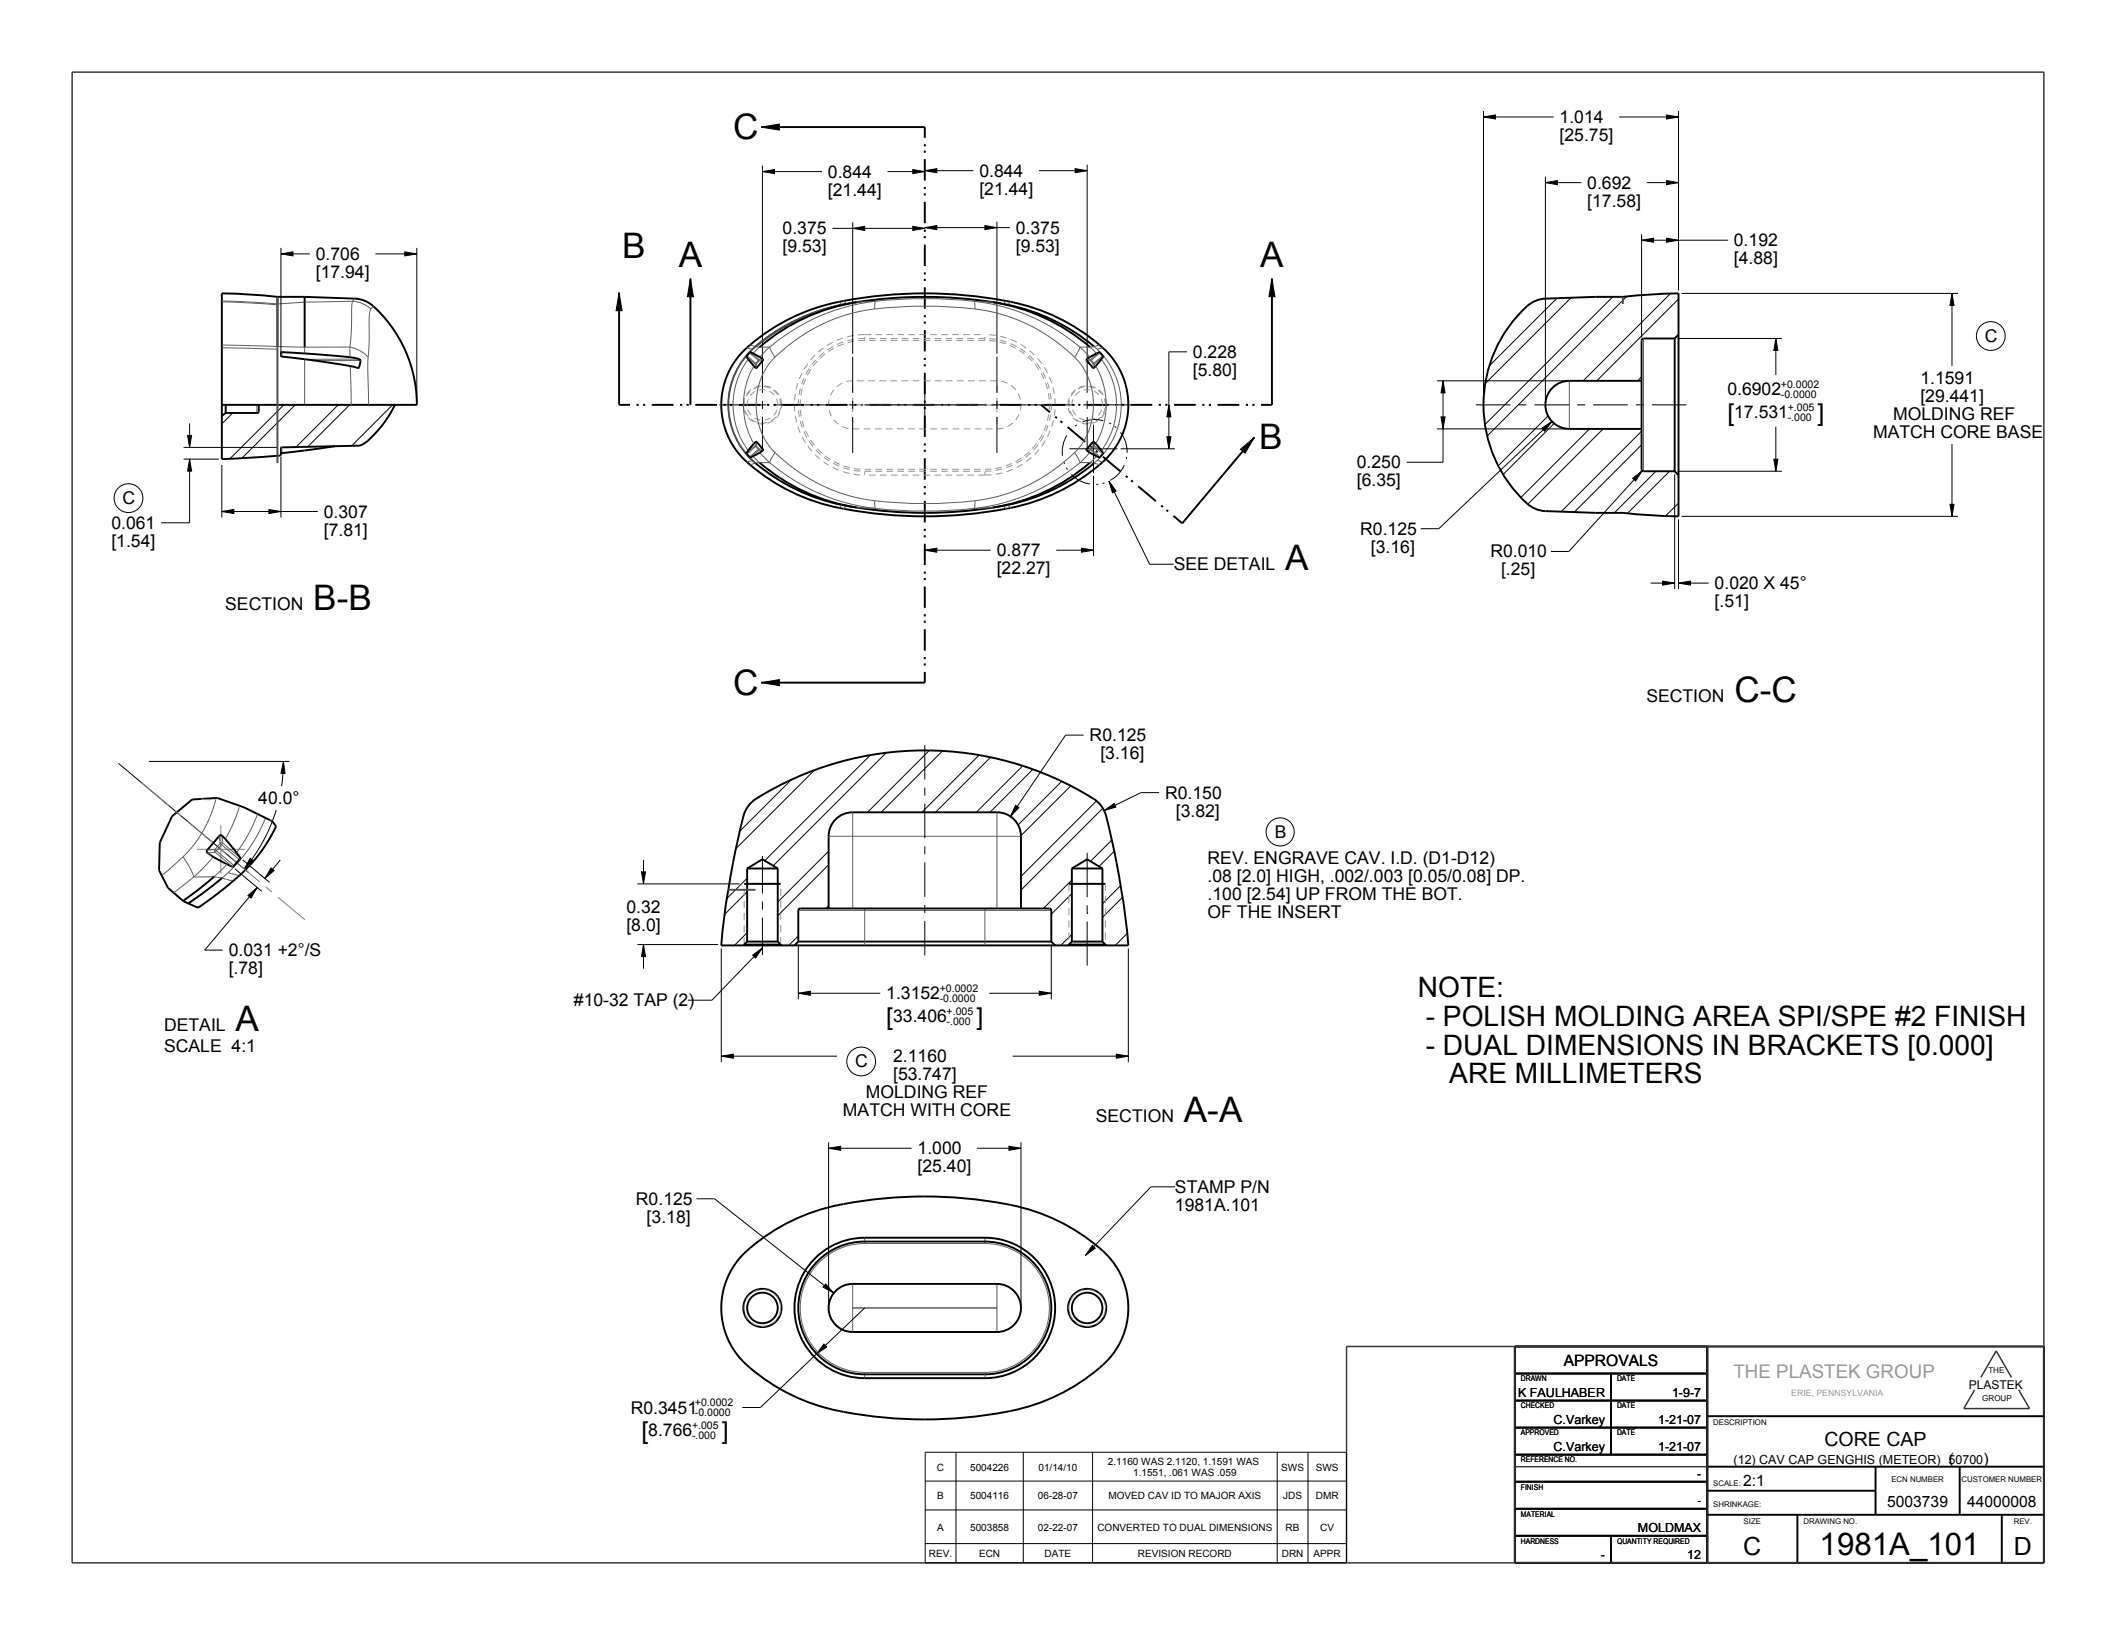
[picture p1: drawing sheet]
<svg xmlns="http://www.w3.org/2000/svg" width="559mm" height="432mm" viewBox="0 0 559 432" stroke-linecap="round" stroke-linejoin="round" font-family="sans-serif">
<g fill="#000">
<path d="M201 33.6l4.8-.8v1.6zM391.8 30.9l3.1-.5v1zM440.1 30.4l3.2 .5-3.2 .5zM201.3 45.3l3.2-.5v1zM241 44.8l3.2 .5-3.2 .5zM244.2 45.1l3.2-.6v1.1zM283.9 44.5l3.2 .6-3.2 .5zM408.1 48.2l3.2-.5v1.1zM440.1 47.7l3.2 .5-3.2 .6zM74.2 67l3.2-.5v1.1zM106.9 66.5l3.2 .5-3.2 .6zM163.5 77.3l.8 4.8h-1.6z"/>
<path d="M182.3 73.6l.8 4.8h-1.6zM225.2 60.3l3.1-.5v1zM241 59.8l3.2 .5-3.2 .5zM244.2 60.1l3.2-.5v1zM260.1 59.6l3.2 .5-3.2 .5zM335.9 73.6l.8 4.8h-1.6zM433.5 63.4l3.2-.5v1.1zM440.1 62.9l3.2 .5-3.2 .6zM515.5 77.5l.5 3.2h-1zM469 89.4l.5 3.2h-1.1zM49.5 115h1.1l-.5 3.2zM308.7 106.9l.5 3.2h-1z"/>
<path d="M308.2 115.4h1l-.5 3.1zM327.6 118.6l3.7-3.1-2.5 4.2zM380.5 110.1h1.1l-.5 3.2zM381.1 100.6l.5 3.1h-1.1zM407.2 113.1l2.6-1.8-1.9 2.6zM50.1 121.2l.5 3.2h-1.1zM58.6 135.1l3.2-.5v1zM71 134.6l3.2 .5-3.2 .5zM292.9 127.1l1.8 2.6-.9 .4zM431.2 126.3l2.5-2-1.8 2.7zM468.4 121.3h1.1l-.5 3.2zM515 133.2h1l-.5 3.2z"/>
<path d="M244.2 145.3l3.2-.5v1zM285.6 144.8l3.2 .5-3.2 .5zM439.1 153.5l3.2 .5-3.2 .5zM443.3 154l3.1-.5v1zM201 180.3l4.8-.8v1.6zM74.9 201.1l.4 3.2-1.1-.1zM268.2 212.7l.9 .6-2.3 2.3zM291.6 214.1l2.6-1.9 .5 1zM66 226.7l.9 .6-2.4 2.2zM65.5 236.5l2.4-2.1-1.6 2.8zM71.6 229.2l.8 .7-2.5 2.1zM169.4 230.3h1.1l-.6 3.1z"/>
<path d="M169.9 249.5l.6 3.1h-1.1zM198.8 252.3l2.5-2-1.8 2.7zM190.5 278.9l3.2-.5v1.1zM210.8 262.3l3.2-.5v1zM274.5 261.8l3.1 .5-3.1 .5zM294.8 278.4l3.2 .5-3.2 .6zM218.8 303.3l3.2-.6v1.1zM266.4 302.7l3.2 .6-3.2 .5zM288.5 328.9l.7 .7-2.5 2zM217.6 355l.7 .7-2.6 1.8zM218 339.1l2.2 2.4-2.8-1.6z"/>
</g>
<g fill="none" stroke="#000" stroke-width=".26">
<path d="M201 33.6l4.8-.8v1.6zM391.8 30.9l3.1-.5v1zM391.8 29.3v76.8M391.8 30.9h18.5M427.6 30.9h15.7M440.1 30.4l3.2 .5-3.2 .5zM443.3 29.3v47.4M201.3 45.3l3.2-.5v1zM201.3 43.7v51M201.3 45.3h15.8M225.2 58.7v34.7M234.4 45.3h9.8"/>
<path d="M241 59.8l3.2 .5-3.2 .5zM241 44.8l3.2 .5-3.2 .5zM244.2 45.1l3.2-.6v1.1zM244.2 45.1h12.9M260.1 59.6l3.2 .5-3.2 .5zM263.3 58.5v34.9M274.4 45.1h12.7M283.9 44.5l3.2 .6-3.2 .5zM287.1 43.5v51.2M408.1 48.2l3.2-.5v1.1zM408.1 46.6v59.5M408.1 48.2h9.5"/>
<path d="M434.9 48.2h8.4M440.1 47.7l3.2 .5-3.2 .6zM74.2 67l3.2-.5v1.1zM74.2 65.5v27.7M74.2 67h7.6M99.1 67h11M106.9 66.5l3.2 .5-3.2 .6zM110.1 65.5v40.6M163.5 77.3l.8 4.8h-1.6zM182.3 73.6l.8 4.8h-1.6zM219.8 60.3h24.4M225.2 60.3l3.1-.5v1z"/>
<path d="M244.2 60.1l3.2-.5v1zM244.2 60.1h22.5M335.9 73.6l.8 4.8h-1.6zM411.2 78.8l-17.9 17.8M414.9 78.6l-22.7 22.7M425.9 78.4l-33.7 33.7M429.6 78.3l-36.9 36.8M433.5 63.4l3.2-.5v1.1zM433.5 61.9v27.2M433.5 63.4h22.8M440.1 62.9l3.2 .5-3.2 .6zM441.1 77.5l-23 23.1"/>
<path d="M443.3 79l-21.6 21.6M444.1 77.5h73M515.5 77.5l.5 3.2h-1zM515.5 77.5v19.1M313.4 92.9h-4.7v25.6M433.5 99.5l-1 1.1M443 89.4h27.6M469 89.4l.5 3.2h-1.1zM469 89.4v9.6M48.5 118.2h24.9M49.5 115h1.1l-.5 3.2zM50.1 111.8v6.4"/>
<path d="M61.5 109.1l-2.9 2.8M74.9 106.9l-14.2 14.3M78 106.9l-14.1 14.1M89.3 106.9l-11.1 11.2M92.3 106.9l-11 11.1M103.7 106.9l-10.8 10.8M295.9 118.5h14.4M308.2 115.4h1l-.5 3.1zM308.7 106.9l.5 3.2h-1zM327.6 118.6l3.7-3.1-2.5 4.2zM379.5 113.3h34.1M379.5 100.6h34.1"/>
<path d="M380.5 110.1h1.1l-.5 3.2zM381.1 100.6l.5 3.1h-1.1zM381.1 100.6v21.5h-9.6M407.2 113.1l2.6-1.8-1.9 2.6zM408.8 109.8l-13.1 13.2M409.8 111.3l-29.8 28.3h-4.8M410.4 111.8l-13.5 13.5M419.8 113.3l-18.2 18.1M423.3 113.3l-19.8 19.9M433.5 113.9l-21.2 21.2M433.5 117.5l-17.8 17.7M469 112.7v11.8"/>
<path d="M515.5 117.2v19.2M48.5 121.2h9.3M50.1 121.2l.5 3.2h-1.1zM50.1 121.2v16.9h-7.5M58.6 135.1l3.2-.5v1zM58.6 122.8v13.9M58.6 135.1h25.3M71 134.6l3.2 .5-3.2 .5zM74.2 120.7v16M288.8 125.7v21.2M292.9 127.1l1.8 2.6-.9 .4zM292.9 127.1l10.7 21.9h6.4"/>
<path d="M431.2 126.3l2.5-2-1.8 2.7zM433.7 124.3l-19.4 21.3h-4.7M437.3 124.5l-11 10.9M440.9 124.5l-11.1 11.1M442.3 125.2v30.4M443 124.5h27.6M443.3 132.9l-3.4 3.4M443.3 137.2v18.4M444.1 136.4h73M468.4 121.3h1.1l-.5 3.2zM515 133.2h1l-.5 3.2zM244.2 145.3l3.2-.5v1z"/>
<path d="M244.2 145.3h17.4M278.9 145.3h9.9M285.6 144.8l3.2 .5-3.2 .5zM435.9 154h6.4M439.1 153.5l3.2 .5-3.2 .5zM443.3 154l3.1-.5v1zM443.3 154h7.9M201 180.3l4.8-.8v1.6zM229.8 199.4l-27.8 27.9M234 198.8l-29.8 29.8M245.4 198.2l-16.3 16.3M248.9 198.3l-16.2 16.2"/>
<path d="M258.6 199.4l-15.1 15.1M261.6 200l-14.5 14.5M286.2 194.1h-4.8l-14.6 21.5M31.3 201.6l34.4 28.9M39.3 201.1h37.1M72.9 214a44.2 44.2 0 0 1-8.4 15.5M74.9 201.1l.4 3.2-1.1-.1zM74.9 201.1l-.5 6.5M208.9 205.9l-13.5 13.6M215.1 203.4l-20.8 20.7M268.2 212.7l.9 .6-2.3 2.3zM270.1 202.3l-12.3 12.2"/>
<path d="M272.8 203.2l-11.4 11.3M280.4 206.3l-11.5 11.6M282.8 207.5l-13.2 13.2M289.6 211.5l-20 20M291.2 213.4l-21.6 21.7M291.6 214.1l2.6-1.9 .5 1zM306.1 209.3h-4.8l-9.7 4.8M62 229.4l7.1 6M64.1 227.1l7.1 5.9M65.5 236.5l2.4-2.1-1.6 2.8zM66 226.7l.9 .6-2.4 2.2zM67.9 234.4l-13.8 16.5h4.7"/>
<path d="M71.6 229.2l.8 .7-2.5 2.1zM74 227.1l-4.1 4.9M168.3 233.4h27M169.4 230.3h1.1l-.6 3.1zM169.9 227.1v6.3M197.3 231.9l-5.4 5.4M197.3 235.5l-6 6M218.8 224.8l-13.4 13.4M218.8 228.4l-13.4 13.4M218.8 239.2l-.7 .7M283.1 232.4l-7.6 7.5M283.1 236l-5.5 5.4"/>
<path d="M293.6 221.8l-5.6 5.7M294.3 224.8l-4.1 4M295.9 233.9l-4.8 4.8M296.4 237l-5.3 5.3M168.3 249.5h21.4M169.9 249.5l.6 3.1h-1.1zM169.9 249.5v6.3M190.5 250.5v30M197.3 246.3l-3.4 3.4M198.8 252.3l2.5-2-1.8 2.7zM201.3 250.3l-13.3 13.8h-6.3M210.8 247.2l-2.5 2.5"/>
<path d="M210.8 249.5v14.4M277.6 249.5v14.4M283.1 246.8l-3 2.9M297.7 246.5l-3.2 3.2M298 250.5v30M190.5 278.9l3.2-.5v1.1zM190.5 278.9h30.5M210.8 262.3l3.2-.5v1zM210.8 262.3h21.7M261.2 262.3h16.4M267.4 278.9h30.6M274.5 261.8l3.1 .5-3.1 .5z"/>
<path d="M294.8 278.4l3.2 .5-3.2 .6zM183.9 316.6h4.8l31.5 24.9M218.8 303.3l3.2-.6v1.1zM218.8 301.7v42.9M218.8 303.3h21.9M258.1 303.3h11.5M266.4 302.7l3.2 .6-3.2 .5zM269.6 301.7v42.9M310.3 313.4h-6.4l-17.2 18.2M218 339.1l2.2 2.4-2.8-1.6zM288.5 328.9l.7 .7-2.5 2zM217.6 355l.7 .7-2.6 1.8z"/>
<path d="M228.3 345.4l-27.5 26.3h-4.8M244.3 383.5h111.3v29.2h-111.3zM244.3 398.8h111.3M244.3 391.2h111.3M252.5 383.5v29.2M270.2 383.5v29.2M288.5 383.5v29.2M337.3 383.5v29.2M345.4 383.5v29.2M244.3 407.7h111.3"/>
<circle cx="525.7" cy="88.7" r="3.8"/>
<circle cx="33.9" cy="131.6" r="3.8"/>
<circle cx="338.1" cy="219.7" r="3.7"/>
<circle cx="227.4" cy="280.3" r="3.8"/>
</g>
<g fill="none" stroke="#000" stroke-width=".51">
<path d="M201 33.6h43.2v2.8M244.2 38.1v.5M244.2 39.8v.5M244.2 42v5.7M244.2 49.4v.5M244.2 51.1v.5M244.2 53.3v5.7M73.3 78.4h7.2l13.2 .5a9.2 9.2 0 0 1 6.7 3.8 35.3 35.3 0 0 1 9.7 24.2h-51.5M73.3 78.4l-7.4-.6-7.3-.3v43.7l15.6-.9v-2l.2-.1 20.7-.5 .4-.2a26.2 26.2 0 0 0 8.8-10.6M73.3 78.4v13.1M163.5 77.3v29.6h2.9M182.3 73.6v33.3"/>
<path d="M226.3 79.8a52.5 52.5 0 0 0-26.8 11.7M244.2 60.6v.6M244.2 62.3v.6M244.2 64.6v5.6M244.2 71.9v.6M244.2 73.6v.6M244.2 75.9v5.6M262.2 79.8a52.5 52.5 0 0 1 26.7 11.7M335.9 73.6v33.3h-2.9M196.5 92.6a53 53 0 0 1 30.8-13.9 112.3 112.3 0 0 1 44.4 2.2 45.8 45.8 0 0 1 22.1 13.7 20.2 20.2 0 0 1-3.4 28.1 55.2 55.2 0 0 1-30.8 12.6 112.1 112.1 0 0 1-42.9-2.4 45.8 45.8 0 0 1-22-13.7 20.2 20.2 0 0 1 1.8-26.6zM244.2 83.2v.6M244.2 84.9v.6"/>
<path d="M244.2 87.2v5.6M244.2 94.5v.6M244.2 96.2v.6M244.2 98.5v5.6M402 82.1a8.4 8.4 0 0 1 6.2-3.2l13.2-.5h7.2l7.3-.6 7.4-.3v58.9l-7.4-.3-7.3-.7h-7.2l-13.2-.4a8.3 8.3 0 0 1-6.2-3.2 35.3 35.3 0 0 1 0-49.7zM442.3 89.4h-8.3l-.4 .2-.1 11h-19.1a6.4 6.4 0 0 0-6.3 6.3 6.4 6.4 0 0 0 6.3 6.4h19.1l.1 10.9 .4 .3h8.3M442.3 89.4v35.1M443.3 88.4l-1 1M59.6 109.1l-1 .7M59.6 106.9v2.2M68.3 106.9v1.8l-.3 .3-8.4 .1M168.1 106.9h.6"/>
<path d="M169.8 106.9h.6M172.1 106.9h5.8M179.6 106.9h.6M181.3 106.9h.6M183.6 106.9h5.8M191.1 106.9h.6M192.8 106.9h.6M195.1 106.9h5.7M202.6 106.9h.5M204.3 106.9h.6M206.6 106.9h5.7M214.1 106.9h.5"/>
<path d="M215.8 106.9h.6M218.1 106.9h5.7M225.6 106.9h.5M227.3 106.9h.6M229.6 106.9h5.7M237.1 106.9h.5M238.8 106.9h.5M241.1 106.9h5.7M244.2 105.8v.6M244.2 107.5v.6M244.2 109.7v5.7M244.2 117.1v.5"/>
<path d="M244.2 118.8v.5M248.5 106.9h.6M250.3 106.9h.5M252.6 106.9h5.7M260 106.9h.6M261.8 106.9h.5M264.1 106.9h5.7M271.5 106.9h.6M273.3 106.9h.5M274.9 106.9l2.4 2M275.6 106.9h5.7M278.7 110.1l.4 .3"/>
<path d="M280.1 111.2l.4 .4M281.9 112.8l4.7 3.9M283 106.9h.6M284.7 106.9h.6M287 106.9h5.8M288 117.9l.5 .4M289.4 119l.5 .4M294.5 106.9h.6M296.2 106.9h.6M298.5 106.9h5.8M306 106.9h.6M307.7 106.9h.6"/>
<path d="M310 106.9h5.8M317.5 106.9h.6M319.2 106.9h.6M321.5 106.9h5.8M329 106.9h.6M330.7 106.9h.6M331.3 115.5l-19.1 22.7-2.3-2M199.5 122.3a52.5 52.5 0 0 0 26.8 11.7M244.2 121v5.7M244.2 128.4v.5M244.2 130.1v.5M244.2 132.3v5.7"/>
<path d="M244.2 139.7v.5M288.9 122.3a52.5 52.5 0 0 1-26.7 11.7M291.3 120.6l4.6 3.9M297.3 125.7l.5 .4M298.7 126.9l.5 .4M300.6 128.4l4.6 3.9M306.6 133.5l.5 .4M308 134.7l.5 .4M442.3 124.5l1 1M244.2 141.3v.6M244.2 143.6v5.6M244.2 150.9v.6"/>
<path d="M244.2 152.6v.6M244.2 154.9v5.6M244.2 177.5v2.8h-43.2M244.2 162.2v.6M244.2 163.9v.6M244.2 166.2v5.6M244.2 173.5v.6M244.2 175.2v.6M45.4 215.6l5.3-4.5 6.7-.4 7.1 2.5 7.4 3.7 1 1.3a44.1 44.1 0 0 1-14.1 16.7l-6.5 4.8-3.8-1.7-4.1-3.5-2.4-4.7 .2-7.3zM198.5 211.8a83.4 83.4 0 0 1 91.4 0 9.6 9.6 0 0 1 2.8 5.9l2.7 13.3a181.1 181.1 0 0 1 2.6 18.7h-107.5a203.4 203.4 0 0 1 6.3-35.6l.8-1.2zM58.6 231.9l-3.9 3.2-5 3.5M196.5 233.4h9.7"/>
<path d="M197.3 229.4v19.3M197.3 229.4l4-2.5 4.1 2.5M197.3 229.4h8.1M205.4 229.4v19.3M218.8 239.9v-19a6.3 6.3 0 0 1 6.3-6.4h38.2a6.3 6.3 0 0 1 6.3 6.4v19M225.2 239.9l-14.1 .1-.3 .4v8.3M263.3 239.9l14.1 .1 .2 .4v8.3M282.3 233.4h9.6M283.1 229.4h8M283.1 229.4l4-2.5 4 2.5M283.1 229.4v19.3M291.1 229.4v19.3"/>
<path d="M196.5 249.5h9.7M197.3 248.7h8.1M197.3 248.7l-1 1M205.4 248.7l1 1M210.8 248.7h66.8M210.8 248.7l-1 1M277.6 248.7l1 1M282.3 249.5h9.6M283.1 248.7h8M283.1 248.7l-1 1M291.1 248.7l1 1M196.5 331.1a53 53 0 0 1 30.8-13.9 112.3 112.3 0 0 1 44.4 2.2 45.8 45.8 0 0 1 22.1 13.7 20.2 20.2 0 0 1-3.4 28.1 55.2 55.2 0 0 1-30.8 12.6 112.1 112.1 0 0 1-42.9-2.4 45.8 45.8 0 0 1-22-13.7 20.2 20.2 0 0 1 1.8-26.6z"/>
<path d="M214.8 332.8a18.5 18.5 0 0 1 13.5-5.9h31.8a18.5 18.5 0 0 1 18.5 18.5 18.5 18.5 0 0 1-18.5 18.6h-31.8a18.5 18.5 0 0 1-17-11.2 18.5 18.5 0 0 1 3.5-20zM216.5 332.5a17.5 17.5 0 0 1 11.8-4.6h31.8a17.5 17.5 0 0 1 17.5 17.5 17.5 17.5 0 0 1-17.5 17.6h-31.8a17.5 17.5 0 0 1-16.3-11.2 17.5 17.5 0 0 1 4.5-19.3zM400 355.6h139.8v57.1h-139.8zM450.8 355.6v57.1M400 377h50.8M400 369.9h50.8M400 362.7h50.8M425.4 362.7v21.5M450.8 374h89M400 398.5h50.8M400 391.3h50.8M400 384.2h50.8"/>
<path d="M450.8 393.7h44.5M450.8 387.3h89M495.3 387.3v12.7M517.5 387.3v12.7M400 405.6h50.8M425.4 405.6v7.1M450.8 400h89M474.7 400v12.7M528.6 400v12.7"/>
<circle cx="201.3" cy="345.4" r="5"/>
<circle cx="287.1" cy="345.4" r="5"/>
</g>
<path d="M19 19.1h520.8v393.6h-520.8zM355.6 355.6h184.1M355.6 355.6v57.1M400 355.6v57.1M450.8 355.6v57.1M521.5 367.1l-2.9 4.9h17.4l-2.9-4.9M523.1 363.8l4.1-7 4 7M400 387.4h50.8" fill="none" stroke="#313131" stroke-width=".38"/>
<g fill="none" stroke="#939393" stroke-width=".26">
<path d="M226.3 79.8l-1.7 .3M226.6 79.8h-.2M226.6 79.7v.1M229.5 79.3l-1.7 .3M232.5 79l-1.8 .2M235.4 78.7l-1.8 .2M238.3 78.6l-1.7 .1M241.3 78.4l-1.8 .1M244.2 78.4h-1.7M244.8 78.4h.9M247 78.4l1.9 .1M250.2 78.6l2 .1"/>
<path d="M253.5 78.8l1.9 .1M256.7 79.1l1.9 .2M259.9 79.5l1.9 .2M262 79.8h.2M263.3 80l1.7 .3M211.8 98.5l-.7 1.6M212.3 99.9l-.6 1.6M213.3 96l-.9 1.5M213.7 97.3l-.9 1.5M214.1 97.6l-.9 1.5M215.2 93.8l-1.1 1.3M215.5 95l-1.2 1.4"/>
<path d="M215.8 95.4l-1.1 1.3M217.4 91.9l-1.3 1.1M217.6 93.1l-1.3 1.1M217.9 93.5l-1.3 1.1M219.9 90.4l-1.5 .9M220 91.5l-1.5 .9M220.2 92l-1.4 .8M222.6 89.3l-1.6 .6M222.7 90.3l-1.7 .7M222.8 90.8l-1.5 .6M225.4 88.6l-1.7 .4M225.5 89.6l-1.7 .4"/>
<path d="M225.5 90.1l-1.6 .4M228.3 89.4l-1.7 .1M228.3 89.9l-1.6 .1M228.3 89v.9M228.3 89.9h.1M228.3 89.4h.1M229.5 89.9h1.7M229.5 89.4h1.7M230.1 88.4l-3.5 .1M231.2 88.4h1.8M232.4 89.9h1.7M232.4 89.4h1.7"/>
<path d="M234.1 88.4h1.8M235.3 89.9h1.7M235.3 89.4h1.7M237 88.4h1.7M238.2 89.9h1.7M238.2 89.4h1.7M239.9 88.4h1.7M241 89.9h1.8M241 89.4h1.8M242.8 88.4h1.7M243.9 89.9h1.8M243.9 89.4h1.8"/>
<path d="M245.7 88.4h1.7M246.8 89.9h1.8M246.8 89.4h1.8M248.6 88.4h1.7M249.7 89.9h1.7M249.7 89.4h1.7M251.4 88.4h1.8M252.6 89.9h1.7M252.6 89.4h1.7M254.3 88.4h1.8M255.5 89.9h1.7M255.5 89.4h1.7"/>
<path d="M257.2 88.4h1.7M258.4 89.4h1.7M260.1 88.4h.1M260.1 89v.9h-1.7M261.2 89.9l1.7 .2M261.3 89.4l1.7 .2M261.3 88.4l1.7 .2M264 90.4l1.6 .4M264.1 89.9l1.7 .4M264.1 88.8l1.7 .5M266.7 91.2l1.5 .8M266.9 90.8l1.5 .7"/>
<path d="M266.9 89.7l1.6 .7M269.2 92.5l1.4 1M269.4 92.1l1.5 1M269.5 91l1.5 .9M271.4 94.2l1.2 1.2M271.8 93.8l1.2 1.3M271.9 92.6l1.3 1.2M273.4 96.2l.9 1.4M273.8 95.9l1 1.4M274 94.7l1.1 1.3M274.9 98.6l.8 1.5M275.4 98.3l.8 1.6"/>
<path d="M275.8 97l.8 1.5M277.1 99.6l.6 1.6M209.8 106.9l.1 1.8M210 109.8l.4 1.7M210 104l-.2 1.8M210.7 112.7l.6 1.6M210.7 101.2l-.5 1.7M210.9 108.4l.2 1.7M210.9 105.5l-.1 1.7M211.4 111.2l.5 1.7M211.4 102.6l-.4 1.7M211.4 108.3l.2 1.7"/>
<path d="M211.4 105.5l-.1 1.7M211.8 115.3l.9 1.6M211.8 111.1l.5 1.6M211.8 102.7l-.3 1.7M212.3 114l.8 1.5M212.8 113.8l.7 1.5M212.8 100.1l-.6 1.6M213.3 117.8l1.1 1.4M213.7 116.5l1 1.4M214.1 116.2l1 1.4M215.5 118.8l1.2 1.2M215.8 118.5l1.2 1.1"/>
<path d="M219 108.3l.6 1.6M219 105.5l-.2 1.7M220.2 110.9l1.2 1.2M220.2 103l-.9 1.4M222.4 112.6l1.6 .6M222.4 101.2l-1.4 .9M224 113.2h.1M225.2 100.6l-1.7 .2M225.2 100.6h.1M225.2 101.8v1.9M225.2 105v3.8M225.2 110.1v1.9"/>
<path d="M225.2 113.3h1.7M225.2 106.9h1.7M226.3 106.9h1.8M226.3 100.6h1.8M228.1 113.3h1.8M228.1 106.9h1.8M229.3 106.9h1.7M229.3 100.6h1.7M231 113.3h1.8M231 106.9h1.8M232.2 106.9h1.8M232.2 100.6h1.8"/>
<path d="M234 113.3h1.7M234 106.9h1.7M235.1 106.9h1.8M235.1 100.6h1.8M236.9 113.3h1.8M236.9 106.9h1.8M238.1 106.9h1.7M238.1 100.6h1.7M239.8 113.3h1.8M239.8 106.9h1.8M241 106.9h1.8M241 100.6h1.8"/>
<path d="M242.8 113.3h1.7M242.8 106.9h1.7M243.9 106.9h1.8M243.9 100.6h1.8M245.7 113.3h1.7M245.7 106.9h1.7M246.9 106.9h1.7M246.9 100.6h1.7M248.6 113.3h1.8M248.6 106.9h1.8M249.8 106.9h1.8M249.8 100.6h1.8"/>
<path d="M251.6 113.3h1.7M251.6 106.9h1.7M252.7 106.9h1.8M252.7 100.6h1.8M254.5 113.3h1.7M254.5 106.9h1.7M255.7 106.9h1.7M255.7 100.6h1.7M257.4 113.3h1.8M257.4 106.9h1.8M258.6 106.9h1.7M258.6 100.6h1.7"/>
<path d="M260.3 113.3h1.8M260.3 106.9h1.8M261.5 106.9h1.8M261.5 100.6h1.8M263.3 100.6h.1M263.3 101.8v1.9M263.3 105v3.8M263.3 110.1v1.9M264.4 100.7h.1M264.4 100.7l1.6 .5M264.9 113.1l-1.6 .2M265 113l-.1 .1"/>
<path d="M267 101.8l1.2 1.2M267.5 111.7l-1.5 .9M268.9 103.9l.6 1.6M269.1 109.4l-.9 1.5M269.6 106.6l-.1 1.7M271.8 119.3l-1.2 1.1M272.2 119.6l-1.3 1.2M273.7 117.2l-1.1 1.3M274.1 117.5l-1.1 1.3M274.4 118.7l-1.2 1.3M275.2 114.8l-.9 1.4M275.7 115l-.9 1.5"/>
<path d="M276.1 116.4l-1 1.4M276.1 101.1l.5 1.6M276.3 112.2l-.6 1.6M276.6 101l.5 1.6M276.8 112.3l-.6 1.7M276.8 103.8l.3 1.7M276.9 109.4l-.3 1.7M277.1 106.6v1.7M277.3 103.8l.3 1.7M277.3 113.8l-.7 1.5M277.4 109.5l-.3 1.7M277.6 106.6v1.8"/>
<path d="M278.1 102.3l.3 1.7M278.2 111l-.5 1.7M278.6 105.2v1.7M278.6 108.1l-.2 1.7M215.2 120l1.3 1.2M217.4 121.9l1.5 1M217.6 120.8l1.4 1M217.9 120.4l1.4 .9M219.9 123.4l1.6 .8M220 122.3l1.6 .8M220.2 121.9l1.6 .7M222.6 124.6l1.7 .4"/>
<path d="M222.7 123.5l1.6 .5M222.8 123l1.6 .5M223.4 133.6l1.7 .3M225.4 125.2l1.8 .2M225.5 124.2l1.7 .2M225.5 123.7l1.7 .2M226.3 134l.1 .1M226.4 134.1h.1M226.6 134.1l1.9 .3M228.3 124.6v.9M228.3 125.5h.1M228.3 124.5h1.8"/>
<path d="M228.3 123.9h1.8M229.5 125.5h1.7M229.8 134.5l2 .3M231.2 124.5h1.8M231.2 123.9h1.8M232.4 125.5h1.7M233.1 134.9l1.9 .2M234.1 124.5h1.8M234.1 123.9h1.8M235.3 125.5h1.7M236.3 135.2l1.9 .1M237 124.5h1.7"/>
<path d="M237 123.9h1.7M238.2 125.5h1.7M239.5 135.4h2M239.9 124.5h1.7M239.9 123.9h1.7M241 125.5h1.8M242.8 135.4h.8M242.8 124.5h1.7M242.8 123.9h1.7M243.9 125.5h1.8M245.7 124.5h1.7M245.7 123.9h1.7"/>
<path d="M246 135.4h-1.8M246.8 125.5h1.8M248.6 124.5h1.7M248.6 123.9h1.7M248.9 135.3l-1.7 .1M249.7 125.5h1.7M251.4 124.5h1.8M251.4 123.9h1.8M251.9 135.2l-1.8 .1M252.6 125.5h1.7M254.3 124.5h1.8M254.3 123.9h1.8"/>
<path d="M254.8 135l-1.7 .1M255.5 125.5h1.7M257.2 124.5h1.7M257.2 123.9h1.7M257.7 134.7l-1.7 .1M258.4 125.5h1.7M260.1 124.5h.1M260.1 123.9h.1M260.1 124.6v.9M260.7 134.3l-1.8 .2M261.8 123.9h-1.7M261.8 124.4l-1.7 .1"/>
<path d="M261.8 125.4l-1.7 .1M262 134.1h-.2M262.1 134.1h-.1M263.9 133.8l-1.7 .2M264.5 123.4l-1.6 .3M264.7 123.8l-1.7 .4M264.7 124.9l-1.7 .3M267.2 122.4l-1.6 .6M267.4 122.9l-1.6 .6M267.5 123.9l-1.7 .7M269.6 121l-1.4 .9M269.9 121.4l-1.5 .9"/>
<path d="M270 122.6l-1.5 .8M272.4 120.8l-1.4 1.1M53.1 211l2.7 .2M196.5 234.7v1.9M196.5 237.9v1.9M206.2 234.7v1.9M206.2 237.9v1.9M282.3 233.4v2M282.3 236.6v2M282.3 239.8v2M291.9 233.4v2M291.9 236.6v2"/>
<path d="M291.9 239.8v2M196.5 241.1v1.9M196.5 244.3v2M196.5 247.5v2M206.2 241.1v1.9M206.2 244.3v2M206.2 247.5v2M282.3 243v2M282.3 246.3v1.9M291.9 243v2M291.9 246.3v1.9"/>
</g>
<g fill="none" stroke="#5d5d5d" stroke-width=".26">
<path d="M58.6 79.7l14.7 .8M58.6 79.5l7.3 .3a60.6 60.6 0 0 0 14.6 0M221.5 79.7l.8 .8M222.8 79.5l.6 .8M265.7 79.5l-.7 .8M266.9 79.7l-.7 .8M58.6 91.8l14.7 .4M58.6 91.1l14.7 .4M73.3 91.5v15.4M73.3 91.5l7.2 .2M80.5 94.9v12M92.5 96.7l.2 10.2"/>
<path d="M97.2 94.3l.1 12.6M197.2 91.8l1.5 .4M198.1 91.1l1.4 .4M198.7 92.2a20.1 20.1 0 0 0 0 29.4M199.5 91.5l1.1 .2M199.5 91.5l-.8 .7M288.9 91.5l.8 .7M288.9 91.5l-1 .2M289.7 92.2a20.1 20.1 0 0 1 0 29.4M290.4 91.1l-1.5 .4M291.2 91.8l-1.5 .4M434 89.4v35.1"/>
<path d="M67.8 106.9v2.2M414.4 100.6v12.7M198.7 121.6l.8 .7M198.7 121.6l-1.5 .4M199.5 122.3l-1.4 .4M200.6 122.2l-1.1 .1M222.3 133.3l-.8 .8M223.4 133.6l-.6 .8M265 133.6l.7 .8M266.2 133.3l.7 .8M287.9 122.2l1 .1M288.9 122.3l1.5 .4"/>
<path d="M289.7 121.6l-.8 .7M289.7 121.6l1.5 .4M70.1 216a40.2 40.2 0 0 1-9.9 14.5M225.2 214.5v25.4M263.3 214.5v25.4M56.5 231.5l2.1 .4M58.6 231.9l2.9 .8M60.2 230.5l3 .7M60.2 230.5l-1.6 1.4M218.8 220.9h50.8M228.3 239.9v9.8M260.1 239.9v9.8"/>
<path d="M210.8 240.4h66.8M225.2 339.1v12.7M228.3 328.4a17 17 0 0 0-17 17 17 17 0 0 0 17 17.1M228.3 326.9v1.5M228.3 328.4h31.8M260.1 328.4a17 17 0 0 1 17 17 17 17 0 0 1-17 17.1M260.1 326.9v1.5M263.3 339.1v12.7M263.3 345.4h-38.2M263.3 345.4v.1M228.3 362.5v1.5M228.3 362.5h31.8"/>
<path d="M260.1 362.5v1.5"/>
</g>
<path d="M206.2 106.9a4.8 4.8 0 0 0-7-4.3 4.8 4.8 0 0 0-.7 8.2 4.8 4.8 0 0 0 7.6-3l.1-.9M206.4 106.9a5 5 0 0 0-7.3-4.5 5 5 0 0 0-.8 8.6 5 5 0 0 0 8-3.2l.1-.9M291.9 106.9a4.8 4.8 0 0 0-7-4.3 4.8 4.8 0 0 0-.7 8.2 4.8 4.8 0 0 0 7.6-3l.1-.9M292.1 106.9a5 5 0 0 0-7.3-4.5 5 5 0 0 0-.7 8.6 5 5 0 0 0 8-3.2v-.9M206.2 345.4a4.8 4.8 0 0 0-7-4.3 4.8 4.8 0 0 0-.7 8.2 4.8 4.8 0 0 0 7.6-3l.1-.9M291.9 345.4a4.8 4.8 0 0 0-7-4.3 4.8 4.8 0 0 0-.7 8.2 4.8 4.8 0 0 0 7.6-3l.1-.9" fill="none" stroke="#939393" stroke-width=".26" stroke-dasharray="1.7 1.1" stroke-linecap="butt"/>
<path d="M297.7 119.4a8.6 8.6 0 0 0-12.6-7.6 8.6 8.6 0 0 0-.9 14.6 8.6 8.6 0 0 0 13.4-5.9l.1-1.1" fill="none" stroke="#000" stroke-width=".26" stroke-dasharray="5.6 1.7 .6 1.1 .6 1.7" stroke-linecap="butt"/>
<!-- layer: 03___PRT_ALL_CURVES -->
<g fill="none" stroke="#939393" stroke-width=".26">
<path d="M225.1 80l-1 .2M225.3 79.9v.1M225.5 79.9h-.2M226.6 79.7l-.7 .2M226.9 79.7h-.1M227.2 79.7h-.3M228.3 79.5l-.7 .1M228.7 79.4l-.2 .1M230.3 79.2l-.9 .2M231.9 79.1l-.9 .1M232.2 79h-.1M232.4 79h-.2"/>
<path d="M233.5 78.9l-.7 .1M234.1 78.8l-.4 .1M235.2 78.8h-.7M235.7 78.7h-.3M237.3 78.6l-1 .1M238.9 78.5l-1 .1M239.4 78.5h-.3M240.5 78.5h-.7M240.7 78.5h.1M241 78.4l-.3 .1M242.1 78.4h-.6M242.4 78.4h-.1"/>
<path d="M242.6 78.4h-.2M244.2 78.4h-.9M244.9 78.4h.9M246 78.4h.3M246.8 78.4h.6M247.6 78.5h.4M248.4 78.5h.7M249.3 78.5h.3M250.2 78.6h1M251.8 78.7h1M253 78.7h.1M253 78.7l.3 .1"/>
<path d="M253.7 78.8h.7M254.6 78.9h.3M255.4 78.9l.6 .1M256.2 79l.3 .1M257.2 79.1l.9 .1M258.7 79.3l1 .1M259.9 79.5h.1M259.9 79.5h.3M260.6 79.6l.7 .1M261.5 79.7h.3M262.3 79.8l.6 .1M263.1 79.9h.1"/>
<path d="M263.1 79.9l.3 .1M264.1 80.1l.9 .2"/>
</g>
<path d="M73.3 78.4v43.9M428.6 78.4v1.9M223.4 80.3a50.2 50.2 0 0 0-25.8 13.1 20.1 20.1 0 0 0 1.9 28.9M192.3 235h7.2" fill="none" stroke="#4f4f4f" stroke-width=".51"/>
<!-- layer: 05___PRT_ALL_AXES -->
<g fill="none" stroke="#000" stroke-width=".26">
<path d="M201.3 95.5v8.2M225.2 94.2v9.5M263.3 94.2v9.5M287.1 95.5v8.2M189.9 106.9h8.3M200.3 106.9h2.1M201.3 105.9v2.1M201.3 110.1v8.2M204.5 106.9h17.5M224.1 106.9h2.1M225.2 105.9v2.1M225.2 110.1v9.5"/>
<path d="M228.4 106.9h31.7M244.2 100.6v12.7M262.2 106.9h2.1M263.3 105.9v2.1M263.3 110.1v9.5M266.5 106.9h17.4M282.4 118.5h12.7M286 106.9h2.2M287.1 105.9v2.1M287.1 110.1v8.2M288.8 112.2v12.7M290.3 106.9h8.2"/>
<path d="M389.7 106.9h9.2M401 106.9h2.1M405.2 106.9h9.2M416.5 106.9h2.1M420.7 106.9h9.2M432 106.9h2.1M436.2 106.9h9.2M244.2 196.8v9.1M244.2 208v2.1M244.2 212.3v9.1M201.3 226.1v9.9M201.3 238.1v2.1"/>
<path d="M244.2 223.5v2.1M244.2 227.7v9.2M244.2 239v2.1M287.1 225.3v11.7M287.1 239.1v2.1M201.3 242.3v9.9M244.2 243.2v9.1M287.1 241.2h.1M287.1 243.3v11.7"/>
</g>
<g fill="none" stroke="#000" stroke-width=".51">
<path d="M433.5 100.6v12.7M225.2 239.9h38.1M220.7 340.9a6.3 6.3 0 0 1 4.5-1.8h38.1a6.4 6.4 0 0 1 6.3 6.3 6.4 6.4 0 0 1-6.3 6.4h-38.1a6.3 6.3 0 0 1-5.9-3.9 6.3 6.3 0 0 1 1.4-7z"/>
<circle cx="201.3" cy="345.4" r="4"/>
<circle cx="287.1" cy="345.4" r="4"/>
</g>
<path d="M37.4 206.8l7.1 5.9M46.2 214.1l1.6 1.4M46.2 214.1h.1M49.4 216.8l7.1 6M58.3 217.9v12.8M52 224.3h12.7M58.2 224.2l1.6 1.3M61.4 226.9l7.1 6M70.2 234.2h.1M70.2 234.2l1.6 1.4M73.4 237l7.1 5.9M80.5 242.9h.1" fill="none" stroke="#7f7f7f" stroke-width=".26"/>
<path d="M205.4 106.9a4 4 0 0 0-5.8-3.6 4 4 0 0 0-.7 6.8 4 4 0 0 0 6.4-2.4l.1-.8M291.1 106.9a4 4 0 0 0-5.8-3.6 4 4 0 0 0-.7 6.8 4 4 0 0 0 6.5-2.4v-.8" fill="none" stroke="#939393" stroke-width=".26" stroke-dasharray="1.7 1.1" stroke-linecap="butt"/>
<!-- layer: 06___PRT_ALL_SURFS -->
<g fill="none" stroke="#5d5d5d" stroke-width=".26">
<path d="M93.1 79.6a7.7 7.7 0 0 1 4.9 2M93.1 79.6l-.2 1.4-.1 6.3-.4 4.4M93.1 79.6l-12.6 .2M93.7 78.9l-.6 .7M231.2 79.6a52.3 52.3 0 0 0-27.9 12.1M231.2 79.6a119.3 119.3 0 0 1 26 0M231.2 79.6l-.2 2M231.2 79.6l-4.9 .2M257.2 79.6l.3 2M257.2 79.6a52.3 52.3 0 0 1 28 12.1M257.2 79.6l5 .2M74.4 93v1.2"/>
<path d="M92.4 91.7v2.6M92.4 91.7h-11.9v1.6M94.1 97.1h.7M94.8 94.8l-14.1 .1M95.2 95.2l-11.9 .1M98 81.6a9.7 9.7 0 0 0-.5 5l-.3 7.7a9 9 0 0 0-4.8-2.6M98.6 80.8l-.6 .8M197.1 94.2l2.3 1.9M197.2 94l2.6 2.1M197.6 94.9a20.1 20.1 0 0 0 0 24.1M197.9 93.2l2.6 2.1M198.1 93l2.3 1.9"/>
<path d="M199.1 96.7a20.5 20.5 0 0 0 0 20.5M199.4 96.1l.1 1M199.8 96.1h-.4M199.8 96.1l.1 1M200.4 94.9l.1 .4M200.4 94.9l-1 1.2M200.5 95.3l-.7 .8M201.4 94.8l-1 .1M201.5 95.2l-1 .1M203.3 91.7h-1.5a2.23 2.23 0 0 0-2.3 1l-.6 .6M203.3 91.7l-2.6 2.6M203.3 91.7l.3 1 1.1 1.6"/>
<path d="M204.7 94.3a18.4 18.4 0 0 0 0 25.2M231 81.6a45.4 45.4 0 0 0-26.3 12.7M257.5 81.6a115.4 115.4 0 0 0-26.5 0M257.5 81.6a45.4 45.4 0 0 1 26.3 12.7M283.8 94.3a18.4 18.4 0 0 1 0 25.2M285.2 91.7l2.6 2.6M285.2 91.7l-.4 1-1 1.6M285.2 91.7h1.4a2.23 2.23 0 0 1 2.3 1l.7 .6M287 95.2l1 .1M287 94.8l1 .1M288 95.3l.7 .8M288 94.9v.4"/>
<path d="M288 94.9l1 1.2M288.7 96.1h.3M288.7 96.1l-.1 1M289 96.1l-.1 1M289.4 96.7a20.5 20.5 0 0 1 0 20.5M290.3 93l-2.3 1.9M290.5 93.2l-2.5 2.1M290.9 94.9a20.1 20.1 0 0 1 0 24.1M291.2 94l-2.5 2.1M291.4 94.2l-2.4 1.9M74.4 118.2v1.5M199.4 117.7l.4 .1"/>
<path d="M199.4 117.7l1 1.2M199.4 117.7l-2.3 2M199.5 116.7l-.1 1M199.8 117.8l.7 .8M199.8 117.8l-2.6 2.1M199.9 116.8l-.1 1M200.4 118.9l-2.3 1.9M200.4 118.9l1 .1M200.5 118.6l-.1 .3M200.5 118.6l-2.6 2.1M200.5 118.6h1M200.7 119.5l2.6 2.7"/>
<path d="M204.7 119.5a45.5 45.5 0 0 0 26.3 12.7M204.7 119.5l-1.1 1.7-.3 1M283.8 119.5a45.5 45.5 0 0 1-26.3 12.7M283.8 119.5l1 1.7 .4 1M287.8 119.5l-2.6 2.7M288 118.6v.3M288 118.6h-1M288 118.6l2.5 2.1M288 118.9l-1 .1M288 118.9l2.3 1.9M288.6 116.8l.1 1M288.7 117.8l2.5 2.1"/>
<path d="M288.7 117.8l-.7 .8M288.9 116.7l.1 1M289 117.7l-.3 .1M289 117.7l2.4 2M289 117.7l-1 1.2M198.9 120.5l.6 .7a2.58 2.58 0 0 0 2.8 1h1M203.3 122.2a52.3 52.3 0 0 0 27.9 12.1M226.3 134l4.9 .3M231 132.2l.2 2.1M231.2 134.3a119.3 119.3 0 0 0 26 0M257.5 132.2a115.4 115.4 0 0 1-26.5 0M257.5 132.2l-.3 2.1"/>
<path d="M262.2 134l-5 .3M285.2 122.2a52.3 52.3 0 0 1-28 12.1M289.6 120.5l-.7 .7a2.58 2.58 0 0 1-2.7 1h-1M57.1 210.8a32.1 32.1 0 0 1-8.8 15.5M63.3 212.8l-1.5 4.1-2.3 4.7M68 215l-2.4 5.4-3.1 4.8M48.3 226.3l2.1 3.3 .7 2M48.3 226.3l-5.6 5M51.1 231.6l-5.3 4.2M56.3 226.3l-2.2 2.5-3 2.8M56.8 224.4l-.2 .3 .2 .4M56.8 224.4l5 4.2"/>
<path d="M56.8 224.4l-2.1 .1M56.8 225.1l4.6 3.8M56.8 225.1l-2 .2M57.9 220.7l.2 2M58.1 222.7l-1.3 1.7M58.1 222.7l5.1 4.3M58.7 220.7l.1 2M58.8 222.7l-.3-.1-.4 .1M58.8 222.7l-2 2.4M58.8 222.7l4.7 3.9M59.9 228.2l-3.4 3.3-5.4 .1"/>
</g>
<path d="M80.5 78.4v13.3M74.2 93.1l9.5 .5a60.6 60.6 0 0 1 10.3 1l1.1 .4a1.7 1.7 0 0 1-.2 1.7l-.2 .5-.5-.1a256.7 256.7 0 0 0-20-3zM198 93.1l.1-.1 1 .5 2.4 1.4v.3l-1.7 2-.7-.5-2-2.5zM200.6 91.7a53.2 53.2 0 0 1 31.3-12.6 110.5 110.5 0 0 1 35.3 1.7 51.6 51.6 0 0 1 20.7 10.9M287 94.9l3.3-1.9 1.1 1.2-2.6 3-1.8-2zM88.5 117.8l-14.1 1.9-.2 .2M199.3 116.9l.5-.2 1.7 2.2-.8 .6-2.6 1.3-1-1.1zM288.6 116.8l.3-.1 .3 .3 2.2 2.7-1.1 1.1-2.5-1.3-.9-.6zM200.6 122.2a53.2 53.2 0 0 0 31.3 12.6 110.5 110.5 0 0 0 35.3-1.8 51.6 51.6 0 0 0 20.7-10.8M56.5 231.5l-8.2 6.4M58 220.7l.5-.1 .8 .8 4.2 5.2-2.1 2.3-5.1-2.6-1.7-1.3 .1-.4z" fill="none" stroke="#000" stroke-width=".51"/>
<g font-size="9.3">
<text x="193.6" y="36.7">C</text>
<text x="164.3" y="68">B</text>
<text x="179.2" y="70.4">A</text>
<text x="332.8" y="70.4">A</text>
<text x="332.6" y="118.7">B</text>
<text x="339.4" y="150.6">A</text>
<text x="82.7" y="161.1">B-B</text>
<text x="193.6" y="183.5">C</text>
<text x="458" y="185.4">C-C</text>
<text x="62.2" y="272.2">A</text>
<text x="312.6" y="296.4">A-A</text>
</g>
<text font-size="8.3" x="480.5" y="410.8">1981A_101</text>
<g font-size="7.4">
<text x="374.5" y="263.3">NOTE:</text>
<text x="376.5" y="270.9">- POLISH MOLDING AREA SPI/SPE #2 FINISH</text>
<text x="376.5" y="278.5">- DUAL DIMENSIONS IN BRACKETS [0.000]</text>
<text x="382.7" y="286.1">ARE MILLIMETERS</text>
</g>
<g font-size="6.6">
<text x="460.4" y="410.8">C</text>
<text x="531.8" y="410.8">D</text>
</g>
<g font-size="6.5">
<text x="456.2" y="111.1">[</text>
<text x="480" y="111.1">]</text>
<text x="234.1" y="270.6">[</text>
<text x="257.9" y="270.6">]</text>
<text x="169.4" y="380">[</text>
<text x="190.6" y="380">]</text>
</g>
<text font-size="5.2" x="481.8" y="381.8">CORE CAP</text>
<text font-size="5" fill="#989898" x="457.8" y="364">THE PLASTEK GROUP</text>
<g font-size="4.6">
<text x="411.9" y="32.5">1.014</text>
<text x="411.9" y="37.2">[25.75]</text>
<text x="218.6" y="46.9">0.844</text>
<text x="258.7" y="46.7">0.844</text>
<text x="218.6" y="51.7">[21.44]</text>
<text x="258.7" y="51.4">[21.44]</text>
<text x="419.2" y="49.8">0.692</text>
<text x="419.2" y="54.6">[17.58]</text>
<text x="206.7" y="61.9">0.375</text>
<text x="268.3" y="61.7">0.375</text>
<text x="457.9" y="65">0.192</text>
<text x="83.4" y="68.6">0.706</text>
<text x="206.7" y="66.7">[9.53]</text>
<text x="268.3" y="66.5">[9.53]</text>
<text x="457.9" y="69.8">[4.88]</text>
<text x="83.4" y="73.4">[17.94]</text>
<text x="315" y="94.5">0.228</text>
<text x="524.2" y="90.3">C</text>
<text x="315" y="99.3">[5.80]</text>
<text x="507.1" y="101.4">1.1591</text>
<text x="456.2" y="104.4">0.6902</text>
<text x="507.1" y="106.1">[29.441]</text>
<text x="458" y="110.5">17.531</text>
<text x="499.9" y="110.9">MOLDING REF</text>
<text x="494.6" y="115.7">MATCH CORE BASE</text>
<text x="358.3" y="123.7">0.250</text>
<text x="358.3" y="128.4">[6.35]</text>
<text x="32.4" y="133.1">C</text>
<text x="85.5" y="136.7">0.307</text>
<text x="29.4" y="139.7">0.061</text>
<text x="85.5" y="141.4">[7.81]</text>
<text x="359.2" y="141.2">R0.125</text>
<text x="29.4" y="144.4">[1.54]</text>
<text x="263.2" y="146.9">0.877</text>
<text x="362" y="146">[3.16]</text>
<text x="393.6" y="147.2">R0.010</text>
<text x="263.2" y="151.7">[22.27]</text>
<text x="310" y="150.6">SEE DETAIL</text>
<text x="396.4" y="152">[.25]</text>
<text x="452.8" y="155.6">0.020 X 45°</text>
<text x="59.5" y="161.1">SECTION</text>
<text x="452.8" y="160.3">[.51]</text>
<text x="434.8" y="185.4">SECTION</text>
<text x="287.8" y="195.7">R0.125</text>
<text x="290.6" y="200.5">[3.16]</text>
<text x="68.2" y="212.4">40.0°</text>
<text x="307.7" y="210.9">R0.150</text>
<text x="310.5" y="215.7">[3.82]</text>
<text x="336.7" y="221.3">B</text>
<text x="318.9" y="228.1">REV. ENGRAVE CAV. I.D. (D1-D12)</text>
<text x="318.9" y="232.9">.08 [2.0] HIGH, .002/.003 [0.05/0.08] DP.</text>
<text x="318.9" y="237.6">.100 [2.54] UP FROM THE BOT.</text>
<text x="165.4" y="241.2">0.32</text>
<text x="165.4" y="245.9">[8.0]</text>
<text x="318.9" y="242.4">OF THE INSERT</text>
<text x="60.4" y="252.5">0.031 +2°/S</text>
<text x="60.4" y="257.3">[.78]</text>
<text x="234.1" y="263.9">1.3152</text>
<text x="151.6" y="265.7">#10-32 TAP (2)</text>
<text x="235.9" y="269.9">33.406</text>
<text x="43.3" y="272.2">DETAIL</text>
<text x="43.3" y="277.8">SCALE 4:1</text>
<text x="225.9" y="281.9">C</text>
<text x="235.9" y="280.5">2.1160</text>
<text x="235.9" y="285.3">[53.747]</text>
<text x="228.7" y="290">MOLDING REF</text>
<text x="222.6" y="294.8">MATCH WITH CORE</text>
<text x="289.4" y="296.4">SECTION</text>
<text x="242.3" y="304.8">1.000</text>
<text x="242.3" y="309.6">[25.40]</text>
<text x="310.3" y="315">STAMP P/N</text>
<text x="167.9" y="318.2">R0.125</text>
<text x="170.8" y="322.9">[3.18]</text>
<text x="310.3" y="319.8">1981A.101</text>
<text x="166.6" y="373.3">R0.3451</text>
<text x="171.2" y="379.3">8.766</text>
</g>
<g font-size="4.1">
<text x="412.9" y="360.8">APPROVALS</text>
<text x="514.7" y="386.7">(</text>
<text x="523.8" y="386.7">)</text>
<text x="460.4" y="392.5">2:1</text>
<text x="498.4" y="398.1">5003739</text>
<text x="519.5" y="398.1">44000008</text>
</g>
<g font-size="3.3">
<text x="400.9" y="368.9">K FAULHABER</text>
<text x="441.6" y="368.9">1-9-7</text>
<text x="410.3" y="376">C.Varkey</text>
<text x="437.9" y="376">1-21-07</text>
<text x="410.3" y="383.1">C.Varkey</text>
<text x="437.9" y="383.1">1-21-07</text>
<text x="457.8" y="386.7">(12) CAV CAP GENGHIS (METEOR) 50700</text>
<text x="448.2" y="390.3">-</text>
<text x="432.6" y="404.6">MOLDMAX</text>
<text x="422.8" y="411.7">-</text>
<text x="445.6" y="411.7">12</text>
</g>
<text font-size="3.2" x="519.9" y="366.7">PLASTEK</text>
<g font-size="2.8">
<text x="470.3" y="102.5">+0.0002</text>
<text x="470.3" y="105.1">-0.0000</text>
<text x="472.1" y="108.5">+.005</text>
<text x="472.1" y="111.1">-.000</text>
<text x="248.2" y="262">+0.0002</text>
<text x="248.2" y="264.5">-0.0000</text>
<text x="250" y="268">+.005</text>
<text x="250" y="270.6">-.000</text>
<text x="183.5" y="371.4">+0.0002</text>
<text x="182.7" y="377.4">+.005</text>
<text x="183.5" y="373.9">-0.0000</text>
<text x="182.7" y="380">-.000</text>
</g>
<g font-size="2.6">
<text x="247.4" y="388.4">C</text>
<text x="256.2" y="388.4">5004226</text>
<text x="274.2" y="388.4">01/14/10</text>
<text x="292.6" y="386.8">2.1160 WAS 2.1120, 1.1591 WAS</text>
<text x="299.3" y="389.9">1.1551, .061 WAS .059</text>
<text x="338.3" y="388.4">SWS</text>
<text x="347.5" y="388.4">SWS</text>
<text x="247.5" y="396">B</text>
<text x="256.2" y="396">5004116</text>
<text x="274.1" y="396">06-28-07</text>
<text x="292.7" y="396">MOVED CAV ID TO MAJOR AXIS</text>
<text x="338.9" y="396">JDS</text>
<text x="347.5" y="396">DMR</text>
<text x="448.4" y="397.2">-</text>
<text x="247.5" y="404.2">A</text>
<text x="256.2" y="404.2">5003858</text>
<text x="274.1" y="404.2">02-22-07</text>
<text x="289.8" y="404.2">CONVERTED TO DUAL DIMENSIONS</text>
<text x="339.5" y="404.2">RB</text>
<text x="348.7" y="404.2">CV</text>
<text x="245.3" y="411.2">REV.</text>
<text x="258.6" y="411.2">ECN</text>
<text x="275.9" y="411.2">DATE</text>
<text x="300.5" y="411.2">REVISION RECORD</text>
<text x="338.5" y="411.2">DRN</text>
<text x="346.9" y="411.2">APPR</text>
</g>
<text font-size="2.3" fill="#989898" x="473.1" y="368.7">ERIE, PENNSYLVANIA</text>
<g font-size="2.1">
<text x="401.6" y="364.8">DRAWN</text>
<text x="427" y="364.8">DATE</text>
<text x="525.1" y="362.6">THE</text>
<text x="401.6" y="372">CHECKED</text>
<text x="427" y="372">DATE</text>
<text x="523.5" y="370">GROUP</text>
<text x="452.4" y="376.4">DESCRIPTION</text>
<text x="401.6" y="379.1">APPROVED</text>
<text x="427" y="379.1">DATE</text>
<text x="401.6" y="386.2">REFERENCE NO.</text>
<text x="401.6" y="393.4">FINISH</text>
<text x="452.4" y="392.5">SCALE:</text>
<text x="499.5" y="391.3">ECN NUMBER</text>
<text x="518" y="391.3">CUSTOMER NUMBER</text>
<text x="401.6" y="400.5">MATERIAL</text>
<text x="452.4" y="398.1">SHRINKAGE:</text>
<text x="401.6" y="407.7">HARDNESS</text>
<text x="427" y="407.7">QUANTITY REQUIRED</text>
<text x="460.5" y="402.4">SIZE</text>
<text x="476.2" y="402.4">DRAWING NO.</text>
<text x="531.8" y="402.4">REV.</text>
</g>
</svg>
